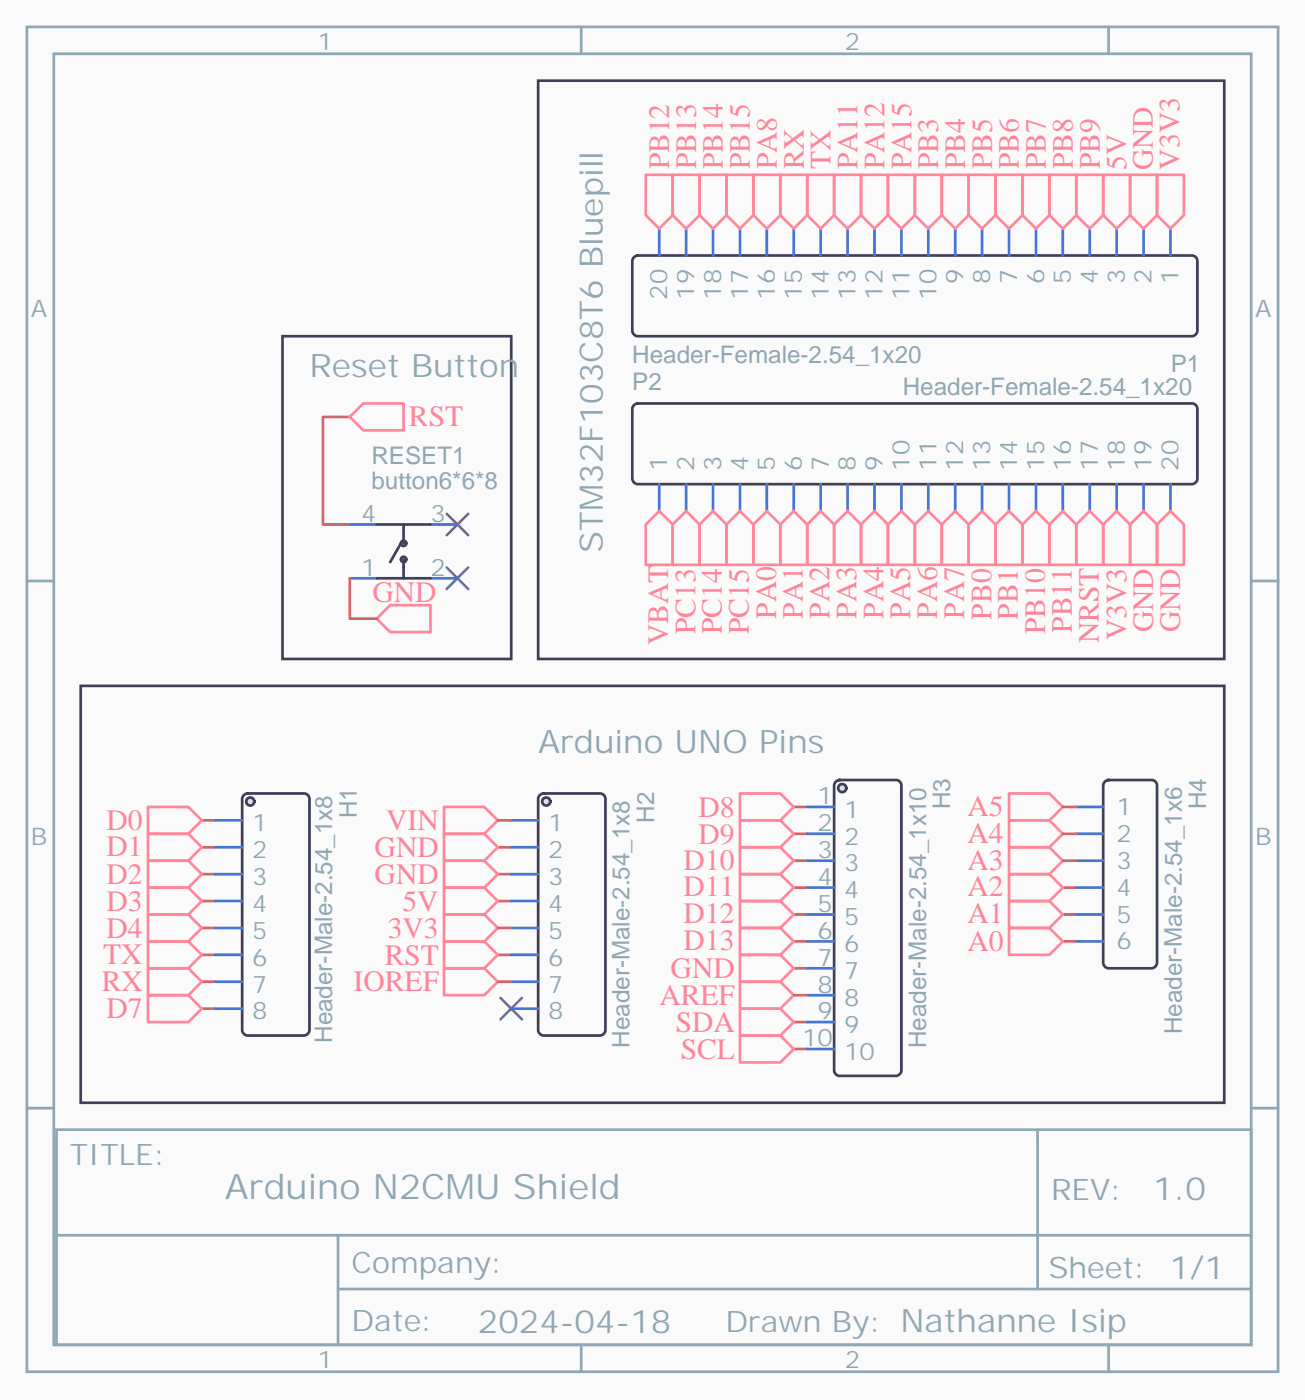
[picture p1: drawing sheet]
<svg xmlns="http://www.w3.org/2000/svg" width="171mm" height="184mm" viewBox="0 0 171 184" stroke-linecap="round" stroke-linejoin="round" font-family="sans-serif">
<path d="M0 0h171.1v183.6h-171.1z" fill="#fafafa"/>
<g fill="none" stroke="#8fa6b3" stroke-width=".35">
<path d="M3.5 3.5h164.1v176.4h-164.1zM7.1 7.1h156.9v169.3h-156.9zM76.2 3.5v3.6M145.3 3.5v3.6M3.5 76.2h3.6M164 76.2h3.6M3.5 145.3h3.6M7.4 148.2h156.6v28.2h-156.6zM136 148.2v20.9M164 145.3h3.6M7.4 162h156.5M44.3 169.1h119.6"/>
<path d="M44.3 162v14.1M76.2 176.4v3.5M145.3 176.4v3.5"/>
</g>
<g fill="none" stroke="#c96666" stroke-width=".35">
<path d="M26.5 118.2h1.7M26.5 114.7h1.7M26.5 111.1h1.7M26.5 107.6h1.7M65.3 118.2h1.7M65.3 114.7h1.7M65.3 111.1h1.7M104.1 119.9h1.7M104.1 116.4h1.7M104.1 112.9h1.7M104.1 109.4h1.7M104.1 105.8h1.7"/>
<path d="M139.3 119.9h1.8M139.3 116.4h1.8M26.5 125.2h1.7M26.5 132.3h1.7M26.5 128.8h1.7M26.5 121.7h1.7M65.3 125.2h1.7M104.1 137.6h1.7M104.1 134.1h1.7M104.1 127h1.7M104.1 123.5h1.7M139.3 123.5h1.8"/>
</g>
<g fill="none" stroke="#ff8799" stroke-width=".35">
<path d="M58.2 116.4h5.3l1.8 1.8-1.8 1.7h-5.3zM58.2 112.9h5.3l1.8 1.8-1.8 1.7h-5.3zM58.2 109.4h5.3l1.8 1.7-1.8 1.8h-5.3zM97 118.2h5.3l1.8 1.7-1.8 1.8h-5.3zM97 114.7h5.3l1.8 1.7-1.8 1.8h-5.3zM97 111.1h5.3l1.8 1.8-1.8 1.8h-5.3zM97 107.6h5.3l1.8 1.8-1.8 1.7h-5.3zM97 104.1h5.3l1.8 1.7-1.8 1.8h-5.3zM132.3 114.7h5.3l1.7 1.7-1.7 1.8h-5.3zM132.3 118.2h5.3l1.7 1.7-1.7 1.8h-5.3zM58.2 123.5h5.3l1.8 1.7-1.8 1.8h-5.3zM97 135.8h5.3l1.8 1.8-1.8 1.7h-5.3z"/>
<path d="M97 132.3h5.3l1.8 1.8-1.8 1.7h-5.3zM97 125.2h5.3l1.8 1.8-1.8 1.8h-5.3zM97 121.7h5.3l1.8 1.8-1.8 1.7h-5.3zM132.3 121.7h5.3l1.7 1.8-1.7 1.7h-5.3z"/>
</g>
<path d="M65.6 130.9l2.8 2.8M68.4 130.9l-2.8 2.8" fill="none" stroke="#994dc2" stroke-width=".35"/>
<path d="M10.6 90h149.9v54.6h-149.9zM109.6 102.5l.5-.2h7.4a.71 .71 0 0 1 .7 .7v37.4a.76 .76 0 0 1-.7 .7h-7.4a.76 .76 0 0 1-.7-.7v-37.4zM144.9 102.5l.4-.2h5.7a.71 .71 0 0 1 .7 .7v23.3a.76 .76 0 0 1-.7 .7h-5.7a.76 .76 0 0 1-.7-.7v-23.3z" fill="none" stroke="#404054" stroke-width=".35"/>
<path d="M141.1 105.8h3.5M141.1 109.4h3.5M141.1 112.9h3.5M141.1 116.4h3.5M141.1 119.9h3.5M141.1 123.5h3.5" fill="none" stroke="#4775d6" stroke-width=".35"/>
<circle cx="110.4" cy="103.4" r=".53" fill="#e0e0e0" stroke="#404054" stroke-width=".35"/>
<path d="M105.8 105.8h3.6M105.8 109.4h3.6M105.8 112.9h3.6M105.8 116.4h3.6M105.8 119.9h3.6M105.8 123.5h3.6M105.8 127h3.6M105.8 130.5h3.6M105.8 134.1h3.6M105.8 137.6h3.6" fill="none" stroke="#4775d6" stroke-width=".35"/>
<path d="M19.4 119.9h5.3l1.8 1.8-1.8 1.8h-5.3zM19.4 116.4h5.3l1.8 1.8-1.8 1.7h-5.3zM19.4 112.9h5.3l1.8 1.8-1.8 1.7h-5.3zM19.4 109.4h5.3l1.8 1.7-1.8 1.8h-5.3zM19.4 105.8h5.3l1.8 1.8-1.8 1.8h-5.3zM19.4 130.5h5.3l1.8 1.8-1.8 1.8h-5.3zM19.4 127h5.3l1.8 1.8-1.8 1.7h-5.3zM19.4 123.5h5.3l1.8 1.7-1.8 1.8h-5.3z" fill="none" stroke="#ff8799" stroke-width=".35"/>
<path d="M70.8 104.3l.5-.2h7.4a.71 .71 0 0 1 .7 .7v30.3a.76 .76 0 0 1-.7 .7h-7.4a.76 .76 0 0 1-.7-.7v-30.3z" fill="none" stroke="#404054" stroke-width=".35"/>
<circle cx="71.6" cy="105.1" r=".53" fill="#e0e0e0" stroke="#404054" stroke-width=".35"/>
<path d="M67 107.6h3.6M67 111.1h3.6M67 114.7h3.6M67 118.2h3.6M67 121.7h3.6M67 125.2h3.6M67 128.8h3.6M67 132.3h3.6" fill="none" stroke="#4775d6" stroke-width=".35"/>
<path d="M32 104.3l.5-.2h7.4a.71 .71 0 0 1 .7 .7v30.3a.76 .76 0 0 1-.7 .7h-7.4a.76 .76 0 0 1-.8-.7v-30.3z" fill="none" stroke="#404054" stroke-width=".35"/>
<circle cx="32.8" cy="105.1" r=".53" fill="#e0e0e0" stroke="#404054" stroke-width=".35"/>
<g fill="none" stroke="#4775d6" stroke-width=".35">
<path d="M86.4 30v3.5M90 30v3.5M93.5 30v3.5M97 30v3.5M100.5 30v3.5M104.1 30v3.5M107.6 30v3.5M111.1 30v3.5M114.7 30v3.5M118.2 30v3.5M121.7 30v3.5M125.2 30v3.5"/>
<path d="M128.8 30v3.5M132.3 30v3.5M135.8 30v3.5M139.3 30v3.5M142.9 30v3.5M146.4 30v3.5M149.9 30v3.5M153.5 30v3.5M45.9 68.8h3.5M45.9 75.8h3.5M56.4 68.8h3.6M56.4 75.8h3.6"/>
<path d="M86.4 63.5v3.5M90 63.5v3.5M93.5 63.5v3.5M97 63.5v3.5M100.5 63.5v3.5M104.1 63.5v3.5M107.6 63.5v3.5M111.1 63.5v3.5M114.7 63.5v3.5M118.2 63.5v3.5M121.7 63.5v3.5M125.2 63.5v3.5"/>
<path d="M128.8 63.5v3.5M132.3 63.5v3.5M135.8 63.5v3.5M139.3 63.5v3.5M142.9 63.5v3.5M146.4 63.5v3.5M149.9 63.5v3.5M153.5 63.5v3.5M28.2 107.6h3.5M28.2 111.1h3.5M28.2 114.7h3.5M28.2 118.2h3.5"/>
<path d="M28.2 121.7h3.5M28.2 125.2h3.5M28.2 128.8h3.5M28.2 132.3h3.5"/>
</g>
<g fill="none" stroke="#404054" stroke-width=".35">
<path d="M70.6 10.6h89.9v75.8h-89.9zM83.1 33.7l.5-.2h72.7a.71 .71 0 0 1 .7 .7v9.2a.76 .76 0 0 1-.7 .7h-72.7a.76 .76 0 0 1-.7-.7v-9.2zM37 44.1h30v42.3h-30zM83.1 53.1l.5-.2h72.7a.71 .71 0 0 1 .7 .7v9.2a.76 .76 0 0 1-.7 .7h-72.7a.76 .76 0 0 1-.7-.7v-9.2zM49.4 68.8h7M49.4 75.8h7M52.6 71.3l-1.4 2.4M52.9 68.8v2.5M52.9 73.4v2.4"/>
<circle cx="52.9" cy="71.3" r=".35"/>
<circle cx="52.9" cy="73.4" r=".35"/>
</g>
<path d="M58.6 74.4l2.8 2.9M58.6 67.4l2.8 2.8M61.4 74.4l-2.8 2.9M61.4 67.4l-2.8 2.8" fill="none" stroke="#994dc2" stroke-width=".35"/>
<path d="M45.9 54.7h-3.6v14.1h3.6M45.9 75.8v5.3h3.5M65.3 107.6h1.7M139.3 112.9h1.8M139.3 109.4h1.8M139.3 105.8h1.8M65.3 121.7h1.7M65.3 128.8h1.7M104.1 130.5h1.7" fill="none" stroke="#c96666" stroke-width=".35"/>
<g fill="none" stroke="#ff8799" stroke-width=".35">
<path d="M84.7 22.9h3.5v5.3l-1.8 1.8-1.7-1.8zM88.2 22.9h3.5v5.3l-1.7 1.8-1.8-1.8zM91.7 22.9h3.5v5.3l-1.7 1.8-1.8-1.8zM95.2 22.9h3.6v5.3l-1.8 1.8-1.8-1.8zM98.8 22.9h3.5v5.3l-1.8 1.8-1.7-1.8zM102.3 22.9h3.5v5.3l-1.7 1.8-1.8-1.8zM105.8 22.9h3.6v5.3l-1.8 1.8-1.8-1.8zM109.4 22.9h3.5v5.3l-1.8 1.8-1.7-1.8zM112.9 22.9h3.5v5.3l-1.7 1.8-1.8-1.8zM116.4 22.9h3.5v5.3l-1.7 1.8-1.8-1.8zM119.9 22.9h3.6v5.3l-1.8 1.8-1.8-1.8zM123.5 22.9h3.5v5.3l-1.8 1.8-1.7-1.8z"/>
<path d="M127 22.9h3.5v5.3l-1.7 1.8-1.8-1.8zM130.5 22.9h3.6v5.3l-1.8 1.8-1.8-1.8zM134.1 22.9h3.5v5.3l-1.8 1.8-1.7-1.8zM137.6 22.9h3.5v5.3l-1.8 1.8-1.7-1.8zM141.1 22.9h3.5v5.3l-1.7 1.8-1.8-1.8zM144.6 22.9h3.6v5.3l-1.8 1.8-1.8-1.8zM148.2 22.9h3.5v5.3l-1.8 1.8-1.7-1.8zM151.7 22.9h3.5v5.3l-1.7 1.8-1.8-1.8zM45.9 54.7l1.7-1.8h5.3v3.5h-5.3zM86.4 67l1.8 1.8v5.3h-3.5v-5.3zM90 67l1.7 1.8v5.3h-3.5v-5.3zM93.5 67l1.7 1.8v5.3h-3.5v-5.3z"/>
<path d="M97 67l1.8 1.8v5.3h-3.6v-5.3zM100.5 67l1.8 1.8v5.3h-3.5v-5.3zM104.1 67l1.7 1.8v5.3h-3.5v-5.3zM107.6 67l1.8 1.8v5.3h-3.6v-5.3zM111.1 67l1.8 1.8v5.3h-3.5v-5.3zM114.7 67l1.7 1.8v5.3h-3.5v-5.3zM118.2 67l1.7 1.8v5.3h-3.5v-5.3zM121.7 67l1.8 1.8v5.3h-3.6v-5.3zM125.2 67l1.8 1.8v5.3h-3.5v-5.3zM128.8 67l1.7 1.8v5.3h-3.5v-5.3zM132.3 67l1.8 1.8v5.3h-3.6v-5.3zM135.8 67l1.8 1.8v5.3h-3.5v-5.3z"/>
<path d="M139.3 67l1.8 1.8v5.3h-3.5v-5.3zM141.1 68.8l1.8-1.8 1.7 1.8v5.3h-3.5zM146.4 67l1.8 1.8v5.3h-3.6v-5.3zM149.9 67l1.8 1.8v5.3h-3.5v-5.3zM153.5 67l1.7 1.8v5.3h-3.5v-5.3zM49.4 81.1l1.8-1.7h5.2v3.5h-5.2zM58.2 105.8h5.3l1.8 1.8-1.8 1.8h-5.3zM58.2 119.9h5.3l1.8 1.8-1.8 1.8h-5.3zM132.3 111.1h5.3l1.7 1.8-1.7 1.8h-5.3zM132.3 107.6h5.3l1.7 1.8-1.7 1.7h-5.3zM132.3 104.1h5.3l1.7 1.7-1.7 1.8h-5.3zM58.2 127h5.3l1.8 1.8-1.8 1.7h-5.3z"/>
<path d="M97 128.8h5.3l1.8 1.7-1.8 1.8h-5.3z"/>
</g>
<text font-size="4.6" fill="#90a7b2" x="29.5" y="157.2">Arduino N2CMU Shield</text>
<g font-size="4.2" fill="#90a7b2">
<text x="40.6" y="49.4">Reset Button</text>
<text x="79" y="72.5" transform="rotate(-90 79 72.5)">STM32F103C8T6 Bluepill</text>
<text x="70.6" y="98.8">Arduino UNO Pins</text>
<text x="151.2" y="157.4">1.0</text>
<text x="62.7" y="174.8">2024-04-18</text>
</g>
<g font-size="3.9" fill="#ff869a">
<text x="87.7" y="22.2" transform="rotate(-90 87.7 22.2)">PB12</text>
<text x="91.3" y="22.2" transform="rotate(-90 91.3 22.2)">PB13</text>
<text x="94.8" y="22.2" transform="rotate(-90 94.8 22.2)">PB14</text>
<text x="98.3" y="22.2" transform="rotate(-90 98.3 22.2)">PB15</text>
<text x="101.8" y="22.2" transform="rotate(-90 101.8 22.2)">PA8</text>
<text x="105.4" y="22.2" transform="rotate(-90 105.4 22.2)">RX</text>
<text x="108.9" y="22.2" transform="rotate(-90 108.9 22.2)">TX</text>
<text x="112.4" y="22.2" transform="rotate(-90 112.4 22.2)">PA11</text>
<text x="116" y="22.2" transform="rotate(-90 116 22.2)">PA12</text>
<text x="119.5" y="22.2" transform="rotate(-90 119.5 22.2)">PA15</text>
<text x="123" y="22.2" transform="rotate(-90 123 22.2)">PB3</text>
<text x="126.5" y="22.2" transform="rotate(-90 126.5 22.2)">PB4</text>
<text x="130.1" y="22.2" transform="rotate(-90 130.1 22.2)">PB5</text>
<text x="133.6" y="22.2" transform="rotate(-90 133.6 22.2)">PB6</text>
<text x="137.1" y="22.2" transform="rotate(-90 137.1 22.2)">PB7</text>
<text x="140.7" y="22.2" transform="rotate(-90 140.7 22.2)">PB8</text>
<text x="144.2" y="22.2" transform="rotate(-90 144.2 22.2)">PB9</text>
<text x="147.7" y="22.3" transform="rotate(-90 147.7 22.3)">5V</text>
<text x="151.1" y="22.3" transform="rotate(-90 151.1 22.3)">GND</text>
<text x="154.7" y="22.2" transform="rotate(-90 154.7 22.2)">V3V3</text>
<text x="53.6" y="55.9">RST</text>
<text x="48.8" y="79">GND</text>
<text x="91.2" y="83.1" transform="rotate(-90 91.2 83.1)">PC13</text>
<text x="94.7" y="83.1" transform="rotate(-90 94.7 83.1)">PC14</text>
<text x="98.2" y="83.1" transform="rotate(-90 98.2 83.1)">PC15</text>
<text x="101.8" y="81.1" transform="rotate(-90 101.8 81.1)">PA0</text>
<text x="105.3" y="81.1" transform="rotate(-90 105.3 81.1)">PA1</text>
<text x="108.8" y="81.1" transform="rotate(-90 108.8 81.1)">PA2</text>
<text x="112.3" y="81.1" transform="rotate(-90 112.3 81.1)">PA3</text>
<text x="115.8" y="81.1" transform="rotate(-90 115.8 81.1)">PA4</text>
<text x="119.3" y="81.1" transform="rotate(-90 119.3 81.1)">PA5</text>
<text x="122.9" y="81.1" transform="rotate(-90 122.9 81.1)">PA6</text>
<text x="126.4" y="81.1" transform="rotate(-90 126.4 81.1)">PA7</text>
<text x="130" y="81.3" transform="rotate(-90 130 81.3)">PB0</text>
<text x="133.5" y="81.3" transform="rotate(-90 133.5 81.3)">PB1</text>
<text x="137" y="83.1" transform="rotate(-90 137 83.1)">PB10</text>
<text x="140.5" y="83" transform="rotate(-90 140.5 83)">PB11</text>
<text x="147.7" y="84" transform="rotate(-90 147.7 84)">V3V3</text>
<text x="151.2" y="82.9" transform="rotate(-90 151.2 82.9)">GND</text>
<text x="154.7" y="82.9" transform="rotate(-90 154.7 82.9)">GND</text>
<text x="87.6" y="84.6" transform="rotate(-90 87.6 84.6)">VBAT</text>
<text x="144.1" y="84.4" transform="rotate(-90 144.1 84.4)">NRST</text>
<text x="91.6" y="107.1">D8</text>
<text x="126.9" y="107">A5</text>
<text x="14" y="112.3">D1</text>
<text x="14" y="108.8">D0</text>
<text x="49.1" y="112.4">GND</text>
<text x="50.6" y="108.8">VIN</text>
<text x="91.6" y="110.6">D9</text>
<text x="126.9" y="110.5">A4</text>
<text x="14" y="119.5">D3</text>
<text x="14" y="115.9">D2</text>
<text x="49.1" y="115.9">GND</text>
<text x="52.8" y="119.5">5V</text>
<text x="89.6" y="117.6">D11</text>
<text x="89.6" y="114.1">D10</text>
<text x="126.9" y="117.6">A2</text>
<text x="126.9" y="114.1">A3</text>
<text x="14" y="123">D4</text>
<text x="50.8" y="123">3V3</text>
<text x="89.6" y="124.6">D13</text>
<text x="89.6" y="121.1">D12</text>
<text x="126.9" y="121.1">A1</text>
<text x="126.9" y="124.8">A0</text>
<text x="13.3" y="130">RX</text>
<text x="13.5" y="126.5">TX</text>
<text x="46.4" y="130">IOREF</text>
<text x="50.4" y="126.5">RST</text>
<text x="86.5" y="131.8">AREF</text>
<text x="87.9" y="128.3">GND</text>
<text x="14" y="133.6">D7</text>
<text x="88.6" y="135.4">SDA</text>
<text x="89.2" y="138.9">SCL</text>
</g>
<g font-size="3.9" fill="#90a7b2">
<text x="9.2" y="152.8">TITLE:</text>
<text x="137.8" y="157.4">REV:</text>
<text x="46.1" y="167">Company:</text>
<text x="137.4" y="167.6">Sheet: 1/1</text>
<text x="46.1" y="174.6">Date:</text>
<text x="95.1" y="174.7">Drawn By: Nathanne Isip</text>
</g>
<g font-size="3.2" fill="#90a7b2">
<text x="41.6" y="6.5">1</text>
<text x="110.8" y="6.5">2</text>
<text x="4.1" y="41.6">A</text>
<text x="87.5" y="39.3" transform="rotate(-90 87.5 39.3)">20</text>
<text x="91" y="39.3" transform="rotate(-90 91 39.3)">19</text>
<text x="94.5" y="39.3" transform="rotate(-90 94.5 39.3)">18</text>
<text x="98.1" y="39.3" transform="rotate(-90 98.1 39.3)">17</text>
<text x="101.6" y="39.3" transform="rotate(-90 101.6 39.3)">16</text>
<text x="105.1" y="39.3" transform="rotate(-90 105.1 39.3)">15</text>
<text x="108.7" y="39.3" transform="rotate(-90 108.7 39.3)">14</text>
<text x="112.2" y="39.3" transform="rotate(-90 112.2 39.3)">13</text>
<text x="115.7" y="39.3" transform="rotate(-90 115.7 39.3)">12</text>
<text x="119.2" y="39.3" transform="rotate(-90 119.2 39.3)">11</text>
<text x="122.8" y="39.3" transform="rotate(-90 122.8 39.3)">10</text>
<text x="126.3" y="37.3" transform="rotate(-90 126.3 37.3)">9</text>
<text x="129.8" y="37.3" transform="rotate(-90 129.8 37.3)">8</text>
<text x="133.3" y="37.3" transform="rotate(-90 133.3 37.3)">7</text>
<text x="136.9" y="37.3" transform="rotate(-90 136.9 37.3)">6</text>
<text x="140.4" y="37.3" transform="rotate(-90 140.4 37.3)">5</text>
<text x="143.9" y="37.3" transform="rotate(-90 143.9 37.3)">4</text>
<text x="147.5" y="37.3" transform="rotate(-90 147.5 37.3)">3</text>
<text x="151" y="37.3" transform="rotate(-90 151 37.3)">2</text>
<text x="154.5" y="37.3" transform="rotate(-90 154.5 37.3)">1</text>
<text x="164.6" y="41.6">A</text>
<text x="82.9" y="47.6">Header-Female-2.54_1x20</text>
<text x="82.9" y="51.2">P2</text>
<text x="118.4" y="51.9">Header-Female-2.54_1x20</text>
<text x="153.5" y="48.7">P1</text>
<text x="48.7" y="64.1">button6*6*8</text>
<text x="48.7" y="60.8">RESET1</text>
<text x="87.5" y="61.7" transform="rotate(-90 87.5 61.7)">1</text>
<text x="91" y="61.7" transform="rotate(-90 91 61.7)">2</text>
<text x="94.5" y="61.7" transform="rotate(-90 94.5 61.7)">3</text>
<text x="98.1" y="61.7" transform="rotate(-90 98.1 61.7)">4</text>
<text x="101.6" y="61.7" transform="rotate(-90 101.6 61.7)">5</text>
<text x="105.1" y="61.7" transform="rotate(-90 105.1 61.7)">6</text>
<text x="108.7" y="61.7" transform="rotate(-90 108.7 61.7)">7</text>
<text x="112.2" y="61.7" transform="rotate(-90 112.2 61.7)">8</text>
<text x="115.7" y="61.7" transform="rotate(-90 115.7 61.7)">9</text>
<text x="119.2" y="61.7" transform="rotate(-90 119.2 61.7)">10</text>
<text x="122.8" y="61.7" transform="rotate(-90 122.8 61.7)">11</text>
<text x="126.3" y="61.7" transform="rotate(-90 126.3 61.7)">12</text>
<text x="129.8" y="61.7" transform="rotate(-90 129.8 61.7)">13</text>
<text x="133.3" y="61.7" transform="rotate(-90 133.3 61.7)">14</text>
<text x="136.9" y="61.7" transform="rotate(-90 136.9 61.7)">15</text>
<text x="140.4" y="61.7" transform="rotate(-90 140.4 61.7)">16</text>
<text x="143.9" y="61.7" transform="rotate(-90 143.9 61.7)">17</text>
<text x="147.5" y="61.7" transform="rotate(-90 147.5 61.7)">18</text>
<text x="151" y="61.7" transform="rotate(-90 151 61.7)">19</text>
<text x="154.5" y="61.7" transform="rotate(-90 154.5 61.7)">20</text>
<text x="47.4" y="68.4">4</text>
<text x="56.4" y="68.4">3</text>
<text x="47.4" y="75.5">1</text>
<text x="56.4" y="75.5">2</text>
<text x="46.8" y="107.3" transform="rotate(-90 46.8 107.3)">H1</text>
<text x="85.8" y="107.9" transform="rotate(-90 85.8 107.9)">H2</text>
<text x="107.2" y="105.5">1</text>
<text x="110.7" y="107.2">1</text>
<text x="124.6" y="106.2" transform="rotate(-90 124.6 106.2)">H3</text>
<text x="146.4" y="106.9">1</text>
<text x="158.1" y="106.2" transform="rotate(-90 158.1 106.2)">H4</text>
<text x="4.1" y="110.8">B</text>
<text x="33.1" y="109">1</text>
<text x="33.1" y="112.5">2</text>
<text x="71.9" y="109">1</text>
<text x="71.9" y="112.5">2</text>
<text x="107.2" y="109">2</text>
<text x="107.2" y="112.5">3</text>
<text x="110.7" y="110.8">2</text>
<text x="146.4" y="110.4">2</text>
<text x="146.4" y="113.9">3</text>
<text x="164.6" y="110.8">B</text>
<text x="33.1" y="116.1">3</text>
<text x="33.1" y="119.6">4</text>
<text x="71.9" y="116.1">3</text>
<text x="71.9" y="119.6">4</text>
<text x="107.2" y="116.1">4</text>
<text x="107.2" y="119.6">5</text>
<text x="110.7" y="114.3">3</text>
<text x="110.7" y="117.8">4</text>
<text x="146.4" y="117.5">4</text>
<text x="33.1" y="123.1">5</text>
<text x="71.9" y="123.1">5</text>
<text x="107.2" y="123.1">6</text>
<text x="110.7" y="121.4">5</text>
<text x="110.7" y="124.9">6</text>
<text x="146.4" y="121">5</text>
<text x="146.4" y="124.5">6</text>
<text x="33.1" y="126.6">6</text>
<text x="33.1" y="130.2">7</text>
<text x="71.9" y="126.6">6</text>
<text x="71.9" y="130.2">7</text>
<text x="107.2" y="126.6">7</text>
<text x="107.2" y="130.2">8</text>
<text x="110.7" y="128.4">7</text>
<text x="110.7" y="131.9">8</text>
<text x="33.1" y="133.7">8</text>
<text x="43.6" y="136.8" transform="rotate(-90 43.6 136.8)">Header-Male-2.54_1x8</text>
<text x="71.9" y="133.7">8</text>
<text x="82.6" y="137.4" transform="rotate(-90 82.6 137.4)">Header-Male-2.54_1x8</text>
<text x="105.2" y="137.2">10</text>
<text x="107.2" y="133.7">9</text>
<text x="110.7" y="135.5">9</text>
<text x="121.4" y="137.5" transform="rotate(-90 121.4 137.5)">Header-Male-2.54_1x10</text>
<text x="155" y="135.6" transform="rotate(-90 155 135.6)">Header-Male-2.54_1x6</text>
<text x="110.7" y="139">10</text>
<text x="41.6" y="179.4">1</text>
<text x="110.8" y="179.4">2</text>
</g>
</svg>
